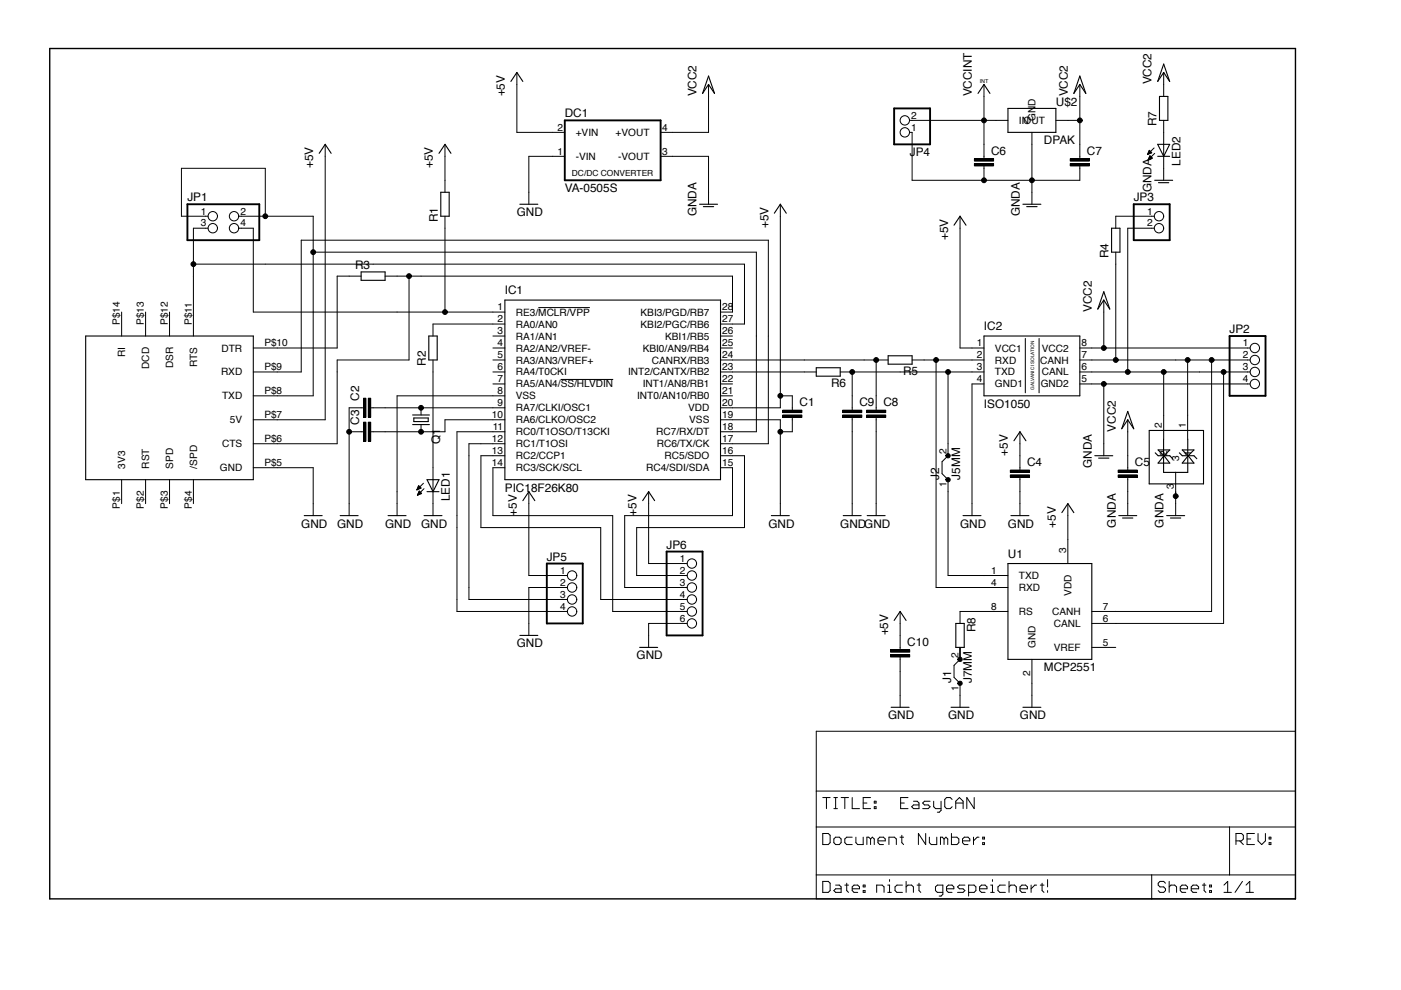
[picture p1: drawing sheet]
<svg xmlns="http://www.w3.org/2000/svg" width="297mm" height="210mm" viewBox="0 0 297 210" stroke-linecap="round" stroke-linejoin="round" font-family="sans-serif">
<g fill="none" stroke="#000" stroke-width=".21">
<path d="M109.6 15.4v12.7h10.1M150.2 17.9v10.2h-10.1M208.6 17.9v15.8M228.9 17.9v15.8M246.7 15.4v5M68.9 30.6v58.4h-15.2M94.3 30.6v10.2M119.7 33.1h-7.6v10.2M140.1 33.1h10.1v10.2M192.8 25.5h20.9M192.8 28.1h.6v10.1h35.5v-3M206.6 34.7h4.1v.5h-4.1z"/>
<path d="M206.6 33.7h4.1v.5h-4.1zM208.6 35.2v3M218.8 28.1v15.2M223.9 25.5h5M226.9 34.7h4.1v.5h-4.1zM226.9 33.7h4.1v.5h-4.1zM243.3 32.7h.2M243.4 32.5h.4M243.4 32.4h.7M243.4 33.9h.1M243.5 32.3h.6M243.5 33.7h.3"/>
<path d="M243.5 32.2h.5M243.5 33.6h.6M243.6 32h.2M243.6 33.5h.7M243.7 31.9h.1M243.7 33.4h.5M243.7 31.9l.5 .5-.9 .4zM243.7 33.3h.3M243.7 33.1h.2M243.8 33l.5 .5-.9 .4zM244.7 31.4l-1.4 1.4M244.8 32.5l-1.4 1.4"/>
<path d="M246.7 25.5v12.7M41 56h116.8v12.7h-5M44.1 45.8h-5.6v-10.1h17.7v10.1M44.1 48.4h-3.1v22.8M50.6 45.8h15.8v38.1h-12.7M50.6 48.4h3.1v17.8h53.3M66.4 53.5h94v38h-7.6M76.6 58.5h-5.1v15.3h-17.8M81.6 58.5h73.7v7.7h-2.5M86.7 58.5v17.8h-15.2v17.8h-17.8M94.3 45.8v20.4M165.4 43.3v43.2h-12.6"/>
<path d="M203.5 45.8v28h5.1M236.6 53.5v22.8M244.7 45.8h-8.1v2.6M244.7 48.4h-5.6v30.5M25.8 66.2v5M30.9 66.2v5M35.9 66.2v5M53.7 78.9h10.2v-28h99v43.2h-10.1M91.8 76.3v33M104.5 76.3h2.5M104.5 78.9h2.5M104.5 73.8h2.5"/>
<path d="M104.5 71.2h2.5M107 68.7h-15.2v2.5M114.1 65.2h11M152.8 76.3h35.5M152.8 78.9h20.3M152.8 73.8h2.5M152.8 71.2h2.5M178.1 78.9h30.5M180.7 78.9v8.1M185.8 76.3v10.7M193.4 76.3h15.2M198.5 76.3v48.3h15.2"/>
<path d="M201 78.9v17.7l-1.3 1.3v2.5l1.3 1.3v20.3h12.7M217.4 71.8v11.5M220.3 71.8v11.5M228.9 76.3h36.2M228.9 78.9h36.2M228.9 73.8h36.2M234 63.6v10.2M246.7 78.9v14.2M251.8 76.3v16.8M256.9 76.3v53.3h-25.4M259.4 78.9v53.3h-27.9M53.7 99.2h12.7v10.1"/>
<path d="M74 91.5h3.1M77.1 84.4h.5v4.1h-.5zM77.1 89.5h.5v4.1h-.5zM77.1 86.5h-3.1v22.8M78.1 84.4h.5v4.1h-.5zM78.1 89.5h.5v4.1h-.5zM78.6 86.5h28.4M89.3 86.5v1.5M89.3 90v1.5M104.5 81.4h2.5M107 83.9h-22.8v25.4M107 89h-12.7v2.5h-15.7"/>
<path d="M107 91.5h-10.1v38.1h23.4M107 94.1h-7.6v33h20.9M107 96.6h-5v15.3h25.4v15.2h18.3M107 99.2h-2.5v10.1h25.4v20.3h15.8M118.9 80.5h11.1M152.8 83.9h2.5M152.8 81.4h2.5M152.8 89h12.6v20.3M152.8 96.6h5v15.3h-22.8v10.1h10.7M152.8 99.2h2.5v10.1h-22.9v15.3h13.3M165.4 83.9h2.6v3.1M166 88h4v.5h-4z"/>
<path d="M166 87h4v.5h-4zM168 88.5v3h-2.6M178.7 88h4v.5h-4zM178.7 87h4v.5h-4zM180.7 88.5v20.8M183.7 88h4.1v.5h-4.1zM183.7 87h4.1v.5h-4.1zM185.8 88.5v20.8M200.8 96.2a.45 .45 0 0 1 .6 .3 .45 .45 0 0 1-.3 .6 .45 .45 0 0 1-.5-.5l.4 .1-.4-.1zM208.6 81.4h-2.5v27.9M214.2 99.7h4.1v.5h-4.1zM216.2 91.5v8.2"/>
<path d="M228.9 81.4h36.2M234 81.4v15.2M237.1 99.7h4v.5h-4zM239.1 89v10.7M25.8 101.7v5.1M30.9 101.7v5.1M35.9 101.7v5.1M41 101.7v5.1M88.4 103.8h.1M88.5 103.7h.3M88.5 103.6h.6M88.5 103.5h.7"/>
<path d="M88.5 104.9h.3M88.6 103.3h.5M88.6 104.8h.4M88.7 103.2h.3M88.7 104.7h.6M88.7 103.1h.2M88.7 104.5h.6M88.8 104.4h.4M88.8 104.3h.3M88.9 104.2h.1M88.9 104.1l.5 .5-.9 .4zM89.3 103.5l-.5-.5-.4 .9"/>
<path d="M89.3 103.5l-.9 .4M89.8 102.5l-1.4 1.4M89.9 103.6l-1.4 1.4M112.1 104.2v17.8h8.2M137.5 104.2v15.3h8.2M200.6 101.5a.47 .47 0 0 1 .7-.2 .47 .47 0 0 1 0 .8 .47 .47 0 0 1-.7-.2v-.2h.5h-.5zM214.2 100.7h4.1v.5h-4.1zM216.2 101.2v8.1M226.4 106.8v12.7M237.1 100.7h4v.5h-4zM239.1 101.2v8.1M249.3 100.1v9.2"/>
<path d="M120.3 124.6h-8.2v10.1M145.7 132.2h-8.2v5.1M188.8 138.8h4.1v.5h-4.1zM188.8 137.8h4.1v.5h-4.1zM190.8 129.6v8.2M190.8 139.3v10.7M203.1 139.6a.46 .46 0 0 1 .8-.2 .46 .46 0 0 1-.2 .8 .46 .46 0 0 1-.6-.4h.5h-.5zM203.5 137.3v2.5l-1.2 1.3v2.5l1.2 1.3v5.1M213.7 129.6h-10.2v2.6M218.8 139.8v10.2M231.5 137.3h5.1M173.1 155h101.6v35.6h-101.6z"/>
<path d="M203.1 144.7a.46 .46 0 0 1 .8-.2 .46 .46 0 0 1-.2 .8 .46 .46 0 0 1-.6-.4h.5h-.5zM173.1 175.3h101.6M173.1 167.7h101.6M174.4 176.7h1.2l.4 .4v1.6l-.4 .4h-1.2zM174.4 169.1h1.6M175.2 169.1v2.3M176.8 169.1h.8M176.8 171.4h.8M177.2 177.5h.8l.3 .4v.8l-.3 .4h-.8l-.4-.4v-.8zM177.2 169.1v2.3M178.3 169.1h1.6M179.1 169.1v2.3"/>
<path d="M180.7 169.1v2.3h1.5M180.7 177.5h-1.2l-.4 .4v.8l.4 .4h1.2M181.5 177.5v1.2l.3 .4h1.2v-1.6M183 170.3h.8M184.6 169.1h-1.6v2.3h1.6M184.6 177.9l-.4-.4h-.4v1.6M184.6 177.9l.4-.4 .4 .4v1.2M184.6 177.9v1.2M185.4 171h.3v.4h-.3zM185.4 169.9h.3v.4h-.3zM186.1 178.3h1.6v-.4l-.4-.4h-.8l-.4 .4v.8l.4 .4h.8M188.5 179.1v-1.6h1.1l.4 .4v1.2"/>
<path d="M190.8 177.5h.8M190.9 170.3h.8M191.2 177.1v1.6l.4 .4M192.5 169.1h-1.6v2.3h1.6M193.7 169.9h.8l.3 .4v1.1h-1.1l-.4-.4 .4-.3h1.1M196.3 176.7v2.4l-1.6-2.4v2.4M197 177.5v1.2l.4 .4h1.2v-1.6M197.2 169.9h-1.2l-.4 .4 .4 .4h.8l.4 .3-.4 .4h-1.2M198 169.9v1.1l.4 .4h1.1M199.5 169.9v1.9l-.4 .4h-.4M200.2 177.9l-.4-.4h-.4v1.6M200.2 177.9v1.2"/>
<path d="M200.2 177.9l.4-.4 .3 .4v1.2M201.7 176.7v2.4h1.2l.4-.4v-.8l-.4-.4h-1.2M201.9 169.5l-.4-.4h-.8l-.4 .4v1.5l.4 .4h.8l.4-.4M202.6 170.3h1.6M202.6 171.4v-1.5l.8-.8 .8 .8v1.5M204.1 178.3h1.5v-.4l-.4-.4h-.7l-.4 .4v.8l.4 .4h.7M206.4 177.5v1.6M206.5 169.1v2.3l-1.5-2.3v2.3M207.6 177.5h-.4l-.8 .8M208.3 178.7h.4v.4h-.4zM208.3 177.5h.4v.4h-.4zM260.7 175.3v10.2"/>
<path d="M262 178.3h1.2l.4-.4v-.8l-.4-.4h-1.2v2.4M262.8 178.3l.8 .8M264.4 177.9h.8M266 176.7h-1.6v2.4h1.6M266.7 176.7v1.6l.8 .8 .8-.8v-1.6M269.1 178.7h.4v.4h-.4zM269.1 177.5h.4v.4h-.4zM173.1 185.5h101.6M174.4 186.9h1.2l.4 .4v1.5l-.4 .4h-1.2zM177.2 187.7h.8l.3 .3v1.2h-1.1l-.4-.4 .4-.4h1.1M179.1 187.7h.8M179.5 187.3v1.5l.4 .4"/>
<path d="M180.7 188.4h1.5v-.4l-.4-.3h-.7l-.4 .3v.8l.4 .4h.7M183 188.8h.4v.4h-.4zM183 187.7h.4v.3h-.4zM185.9 189.2v-1.5h1.1l.4 .3v1.2M188.2 189.2h.8M188.2 187.7h.4v1.5M188.6 186.5v.4M191.3 187.7h-1.1l-.4 .3v.8l.4 .4h1.1M192.1 188l.4-.3h.8l.4 .3v1.2M192.1 186.9v2.3M194.4 187.7h.8M194.8 187.3v1.5l.4 .4"/>
<path d="M199.9 189.2h-1.2l-.4-.4v-.8l.4-.3h1.2v1.9l-.4 .4h-.4M200.7 188.4h1.5v-.4l-.3-.3h-.8l-.4 .3v.8l.4 .4h.8M204.6 187.7h-1.2l-.4 .3 .4 .4h.8l.4 .4-.4 .4h-1.2M205.4 189.2h1.1l.4-.4v-.8l-.4-.3h-1.1v2.3M207.7 188.4h1.6v-.4l-.4-.3h-.8l-.4 .3v.8l.4 .4h.8M210 189.2h.8M210 187.7h.4v1.5M210.4 186.5v.4M213.2 187.7h-1.2l-.4 .3v.8l.4 .4h1.2M213.9 188l.4-.3h.8l.4 .3v1.2M213.9 186.9v2.3M216.3 188.4h1.5v-.4l-.3-.3h-.8l-.4 .3v.8l.4 .4h.8"/>
<path d="M218.6 187.7v1.5M219.8 187.7h-.4l-.8 .7M220.6 187.7h.7M220.9 187.3v1.5l.4 .4M222.1 186.5v1.5M222.1 188.8v.4M244.2 185.5v5.1M247.1 187.3l-.4-.4h-.8l-.3 .4v.4l.3 .3h.8l.4 .4v.4l-.4 .4h-.8l-.3-.4M247.9 188l.4-.3h.8l.4 .3v1.2M247.9 186.9v2.3M250.2 188.4h1.6v-.4l-.4-.3h-.8l-.4 .3v.8l.4 .4h.8M252.6 188.4h1.5v-.4l-.4-.3h-.8l-.3 .3v.8l.3 .4h.8"/>
<path d="M254.9 187.7h.8M255.3 187.3v1.5l.4 .4M256.5 188.8h.4v.4h-.4zM256.5 187.7h.4v.3h-.4zM259.5 189.2h1.6M259.5 187.7l.8-.8v2.3M263.4 186.9l-1.5 2.3M264.2 189.2h1.6M264.2 187.7l.8-.8v2.3"/>
<circle cx="191.8" cy="28.1" r=".99"/>
<circle cx="191.8" cy="25.5" r=".99"/>
<circle cx="208.6" cy="25.5" r=".51"/>
<circle cx="208.6" cy="38.2" r=".51"/>
<circle cx="218.8" cy="38.2" r=".51"/>
<circle cx="228.9" cy="25.5" r=".51"/>
<circle cx="41" cy="56" r=".51"/>
<circle cx="45.1" cy="48.4" r=".99"/>
<circle cx="45.1" cy="45.8" r=".99"/>
<circle cx="49.6" cy="48.4" r=".99"/>
<circle cx="49.6" cy="45.8" r=".99"/>
<circle cx="56.2" cy="45.8" r=".51"/>
<circle cx="66.4" cy="53.5" r=".51"/>
<circle cx="86.7" cy="58.5" r=".51"/>
<circle cx="245.7" cy="48.4" r=".99"/>
<circle cx="245.7" cy="45.8" r=".99"/>
<circle cx="94.3" cy="66.2" r=".51"/>
<circle cx="180.7" cy="78.9" r=".51"/>
<circle cx="185.8" cy="76.3" r=".51"/>
<circle cx="198.5" cy="76.3" r=".51"/>
<circle cx="201" cy="78.9" r=".51"/>
<circle cx="234" cy="73.8" r=".51"/>
<circle cx="236.6" cy="76.3" r=".51"/>
<circle cx="239.1" cy="78.9" r=".51"/>
<circle cx="246.7" cy="78.9" r=".51"/>
<circle cx="251.8" cy="76.3" r=".51"/>
<circle cx="256.9" cy="76.3" r=".51"/>
<circle cx="259.4" cy="78.9" r=".51"/>
<circle cx="266" cy="78.9" r=".99"/>
<circle cx="266" cy="76.3" r=".99"/>
<circle cx="266" cy="73.8" r=".99"/>
<circle cx="74" cy="91.5" r=".51"/>
<circle cx="89.3" cy="86.5" r=".51"/>
<circle cx="89.3" cy="91.5" r=".51"/>
<circle cx="165.4" cy="83.9" r=".51"/>
<circle cx="165.4" cy="91.5" r=".51"/>
<circle cx="234" cy="81.4" r=".51"/>
<circle cx="266" cy="81.4" r=".99"/>
<circle cx="146.7" cy="119.5" r=".99"/>
<circle cx="249.3" cy="105.2" r=".51"/>
<circle cx="121.3" cy="122" r=".99"/>
<circle cx="121.3" cy="127.1" r=".99"/>
<circle cx="121.3" cy="124.6" r=".99"/>
<circle cx="121.3" cy="129.6" r=".99"/>
<circle cx="146.7" cy="132.2" r=".99"/>
<circle cx="146.7" cy="122" r=".99"/>
<circle cx="146.7" cy="129.6" r=".99"/>
<circle cx="146.7" cy="127.1" r=".99"/>
<circle cx="146.7" cy="124.6" r=".99"/>
</g>
<g fill="none" stroke="#000" stroke-width=".23">
<path d="M108.3 17.3l1.3-1.9 1.3 1.9M150.2 16.1l1.3 3.7-1.3-1.9-1.2 1.9zM207.4 19.8l1.2-1.9 1.3 1.9M228.9 16.1l1.3 3.7-1.3-1.9-1.2 1.9zM246.7 13.6l1.3 3.7-1.3-1.9-1.2 1.9zM67.7 32.5l1.2-1.9 1.3 1.9M93.1 32.5l1.2-1.9 1.3 1.9M213.7 23h10.2v5.1h-10.2zM244.8 38.2h3.8M245.5 30.6h2.5l-1.3 2.5zM245.5 33.1h2.5M245.6 38.7h2.2"/>
<path d="M245.8 20.4h1.8v5.1h-1.8zM76.6 57.7h5v1.7h-5zM93.5 40.8h1.7v5h-1.7zM110.2 43.3h3.8M148.3 43.3h3.8M149.1 43.8h2.2M164.2 45.2l1.2-1.9 1.3 1.9M202.3 47.8l1.2-2 1.3 2M216.9 43.3h3.8M217.7 43.8h2.2M235.7 48.4h1.8v5.1h-1.8zM18.2 71.2h35.5v30.5h-35.5z"/>
<path d="M90.9 71.2h1.8v5.1h-1.8zM107 63.6h45.8v38.1h-45.8zM173.1 78h5v1.8h-5zM188.3 75.4h5.1v1.8h-5.1zM208.6 71.2h20.3v12.7h-20.3zM234 61.8l1.3 3.7-1.3-1.9-1.2 1.9zM87.5 88h3.5M87.5 90h3.5M87.7 88.6h3.1v.8h-3.1zM215 93.4l1.2-1.9 1.3 1.9M232.1 96.6h3.8M232.9 97.1h2.2"/>
<path d="M239.1 87.2l1.3 3.7-1.3-1.9-1.3 1.9zM243.7 91.3h11.5v11.3h-11.5zM244.9 96l.6 .6h2.5l.6 .7M245.5 95.4h2.5l-1.2 1.2zM246.7 93.1v7.1h5.1v-7.1M246.8 96.6l1.2 1.6h-2.5zM250 96l.7 .6h2.4l.7 .7M250.7 95.4h2.4l-1.2 1.2zM251.9 96.6l1.2 1.6h-2.4zM64.5 109.3h3.8M72.1 109.3h3.8M82.3 109.3h3.8"/>
<path d="M89.9 109.3h3.8M90.5 101.7h2.6l-1.3 2.5zM90.5 104.2h2.6M110.9 106.1l1.2-1.9 1.3 1.9M136.3 106.1l1.2-1.9 1.3 1.9M163.5 109.3h3.8M178.8 109.3h3.8M183.9 109.3h3.8M204.2 109.3h3.8M213.7 119.5h17.8v20.3h-17.8zM214.3 109.3h3.8M225.1 108.7l1.3-1.9 1.3 1.9"/>
<path d="M237.2 109.3h3.8M238 109.8h2.2M247.4 109.3h3.8M248.2 109.8h2.1M110.2 134.7h3.8M135.6 137.3h3.8M189.6 131.5l1.2-1.9 1.3 1.9M202.7 132.2h1.7v5.1h-1.7zM188.9 150h3.8M201.6 150h3.8M216.9 150h3.8"/>
</g>
<g fill="#000">
<path d="M206.6 34.7h4.1v.5h-4.1zM206.6 33.6h4.1v.6h-4.1zM226.9 34.7h4.1v.5h-4.1zM226.9 33.6h4.1v.6h-4.1zM77.1 84.4h.5v4.1h-.5zM77.1 89.5h.5v4.1h-.5zM78.1 84.4h.5v4.1h-.5zM78.1 89.5h.5v4.1h-.5zM165.9 88h4.1v.5h-4.1zM165.9 87h4.1v.5h-4.1zM178.6 88h4.1v.5h-4.1zM178.6 87h4.1v.5h-4.1z"/>
<path d="M183.7 88h4.1v.5h-4.1zM183.7 87h4.1v.5h-4.1zM214.2 99.7h4.1v.5h-4.1zM237.1 99.7h4v.5h-4zM214.2 100.7h4.1v.5h-4.1zM237.1 100.7h4v.5h-4zM188.8 138.8h4.1v.5h-4.1zM188.8 137.8h4.1v.5h-4.1z"/>
<circle cx="208.6" cy="25.5" r=".51"/>
<circle cx="208.6" cy="38.2" r=".51"/>
<circle cx="218.8" cy="38.2" r=".51"/>
<circle cx="228.9" cy="25.5" r=".51"/>
<circle cx="41" cy="56" r=".51"/>
<circle cx="56.2" cy="45.8" r=".51"/>
<circle cx="66.4" cy="53.5" r=".51"/>
<circle cx="86.7" cy="58.5" r=".51"/>
<circle cx="94.3" cy="66.2" r=".51"/>
<circle cx="180.7" cy="78.9" r=".51"/>
<circle cx="185.8" cy="76.3" r=".51"/>
<circle cx="198.5" cy="76.3" r=".51"/>
<circle cx="201" cy="78.9" r=".51"/>
<circle cx="234" cy="73.8" r=".51"/>
<circle cx="236.6" cy="76.3" r=".51"/>
<circle cx="239.1" cy="78.9" r=".51"/>
<circle cx="246.7" cy="78.9" r=".51"/>
<circle cx="251.8" cy="76.3" r=".51"/>
<circle cx="256.9" cy="76.3" r=".51"/>
<circle cx="259.4" cy="78.9" r=".51"/>
<circle cx="74" cy="91.5" r=".51"/>
<circle cx="89.3" cy="86.5" r=".51"/>
<circle cx="89.3" cy="91.5" r=".51"/>
<circle cx="165.4" cy="83.9" r=".51"/>
<circle cx="165.4" cy="91.5" r=".51"/>
<circle cx="234" cy="81.4" r=".51"/>
<circle cx="249.3" cy="105.2" r=".51"/>
</g>
<path d="M119.7 25.5h20.4v12.7h-20.4zM189.6 23h7.6v7.6h-7.6zM39.7 43.3h15.3v7.6h-15.3zM240.4 43.3h7.6v7.6h-7.6zM260.7 71.2h7.6v12.7h-7.6zM115.9 119.5h7.7v12.7h-7.7zM141.3 116.9h7.7v17.8h-7.7z" fill="none" stroke="#000" stroke-width=".4"/>
<g fill="#000">
<path d="M200.8 96.2a.45 .45 0 0 1 .6 .3 .45 .45 0 0 1-.3 .6 .45 .45 0 0 1-.5-.5l.4 .1-.4-.1z" fill-rule="evenodd"/>
<path d="M200.6 101.5a.47 .47 0 0 1 .7-.2 .47 .47 0 0 1 0 .8 .47 .47 0 0 1-.7-.2v-.2h.5h-.5z" fill-rule="evenodd"/>
<path d="M203.3 139.4a.46 .46 0 0 1 .7 .2 .46 .46 0 0 1-.3 .6 .46 .46 0 0 1-.6-.4h.5h-.5z" fill-rule="evenodd"/>
<path d="M203.3 144.5a.46 .46 0 0 1 .7 .2 .46 .46 0 0 1-.3 .6 .46 .46 0 0 1-.6-.4h.5h-.5z" fill-rule="evenodd"/>
</g>
<path d="M10.5 10.3h264.2v180.3h-264.2z" fill="none" stroke="#000" stroke-width=".3"/>
<g font-size="2.5">
<text x="244.2" y="17.9" transform="rotate(-90 244.2 17.9)">VCC2</text>
<text x="107" y="20.4" transform="rotate(-90 107 20.4)">+5V</text>
<text x="147.7" y="20.4" transform="rotate(-90 147.7 20.4)">VCC2</text>
<text x="206.1" y="20.4" transform="rotate(-90 206.1 20.4)">VCCINT</text>
<text x="223.9" y="22.5">U$2</text>
<text x="226.4" y="20.4" transform="rotate(-90 226.4 20.4)">VCC2</text>
<text x="119.7" y="24.9">DC1</text>
<text x="245.2" y="26.8" transform="rotate(-90 245.2 26.8)">R7</text>
<text x="66.4" y="35.7" transform="rotate(-90 66.4 35.7)">+5V</text>
<text x="91.8" y="35.7" transform="rotate(-90 91.8 35.7)">+5V</text>
<text x="192.9" y="33">JP4</text>
<text x="210.1" y="32.8">C6</text>
<text x="221.3" y="30.6">DPAK</text>
<text x="230.5" y="32.8">C7</text>
<text x="250.3" y="35.2" transform="rotate(-90 250.3 35.2)">LED2</text>
<text x="119.7" y="40.8">VA-0505S</text>
<text x="244.2" y="40.8" transform="rotate(-90 244.2 40.8)">GNDA</text>
<text x="39.7" y="42.7">JP1</text>
<text x="92.8" y="47.1" transform="rotate(-90 92.8 47.1)">R1</text>
<text x="109.6" y="45.8">GND</text>
<text x="147.7" y="45.8" transform="rotate(-90 147.7 45.8)">GNDA</text>
<text x="216.2" y="45.8" transform="rotate(-90 216.2 45.8)">GNDA</text>
<text x="240.4" y="42.7">JP3</text>
<text x="162.9" y="48.4" transform="rotate(-90 162.9 48.4)">+5V</text>
<text x="201" y="50.9" transform="rotate(-90 201 50.9)">+5V</text>
<text x="75.3" y="57">R3</text>
<text x="235.1" y="54.7" transform="rotate(-90 235.1 54.7)">R4</text>
<text x="107" y="62.3">IC1</text>
<text x="208.6" y="70">IC2</text>
<text x="231.5" y="66.2" transform="rotate(-90 231.5 66.2)">VCC2</text>
<text x="260.7" y="70.6">JP2</text>
<text x="90.3" y="77.6" transform="rotate(-90 90.3 77.6)">R2</text>
<text x="176.2" y="82.1">R6</text>
<text x="191.5" y="79.6">R5</text>
<text x="76.2" y="84.9" transform="rotate(-90 76.2 84.9)">C2</text>
<text x="169.5" y="86.1">C1</text>
<text x="182.2" y="86.1">C9</text>
<text x="187.3" y="86.1">C8</text>
<text x="208.6" y="86.5">ISO1050</text>
<text x="76.2" y="90" transform="rotate(-90 76.2 90)">C3</text>
<text x="93.3" y="94.1" transform="rotate(-90 93.3 94.1)">Q1</text>
<text x="236.6" y="91.5" transform="rotate(-90 236.6 91.5)">VCC2</text>
<text x="199.1" y="101.7" transform="rotate(-90 199.1 101.7)">J2</text>
<text x="203.5" y="101.7" transform="rotate(-90 203.5 101.7)">J5MM</text>
<text x="213.7" y="96.6" transform="rotate(-90 213.7 96.6)">+5V</text>
<text x="217.8" y="98.8">C4</text>
<text x="231.5" y="99.2" transform="rotate(-90 231.5 99.2)">GNDA</text>
<text x="240.6" y="98.8">C5</text>
<text x="95.4" y="106.3" transform="rotate(-90 95.4 106.3)">LED1</text>
<text x="107" y="104.2">PIC18F26K80</text>
<text x="63.9" y="111.9">GND</text>
<text x="71.5" y="111.9">GND</text>
<text x="81.6" y="111.9">GND</text>
<text x="89.3" y="111.9">GND</text>
<text x="109.6" y="109.3" transform="rotate(-90 109.6 109.3)">+5V</text>
<text x="135" y="109.3" transform="rotate(-90 135 109.3)">+5V</text>
<text x="162.9" y="111.9">GND</text>
<text x="178.1" y="111.9">GNDGND</text>
<text x="203.5" y="111.9">GND</text>
<text x="213.7" y="111.9">GND</text>
<text x="223.9" y="111.9" transform="rotate(-90 223.9 111.9)">+5V</text>
<text x="236.6" y="111.9" transform="rotate(-90 236.6 111.9)">GNDA</text>
<text x="246.7" y="111.9" transform="rotate(-90 246.7 111.9)">GNDA</text>
<text x="115.9" y="118.8">JP5</text>
<text x="141.3" y="116.3">JP6</text>
<text x="213.7" y="118.2">U1</text>
<text x="109.6" y="137.3">GND</text>
<text x="188.3" y="134.7" transform="rotate(-90 188.3 134.7)">+5V</text>
<text x="192.4" y="136.9">C10</text>
<text x="206.8" y="134.1" transform="rotate(-90 206.8 134.1)">R8</text>
<text x="135" y="139.8">GND</text>
<text x="221.3" y="142.3">MCP2551</text>
<text x="201.6" y="144.9" transform="rotate(-90 201.6 144.9)">J1</text>
<text x="206.1" y="144.9" transform="rotate(-90 206.1 144.9)">J7MM</text>
<text x="188.3" y="152.5">GND</text>
<text x="201" y="152.5">GND</text>
<text x="216.2" y="152.5">GND</text>
</g>
<g font-size="2.1">
<text x="118.2" y="27.7">2</text>
<text x="122.1" y="28.8">+VIN</text>
<text x="130.5" y="28.8">+VOUT</text>
<text x="140.4" y="27.7">4</text>
<text x="193.2" y="27.7">1</text>
<text x="193.2" y="25.2">2</text>
<text x="216" y="26.3">IN</text>
<text x="217" y="26.3">OUT</text>
<text x="219.5" y="25.7" transform="rotate(-90 219.5 25.7)">GND</text>
<text x="118.2" y="32.8">1</text>
<text x="122.1" y="33.9">-VIN</text>
<text x="131.1" y="33.9">-VOUT</text>
<text x="140.4" y="32.8">3</text>
<text x="42.6" y="45.5">1</text>
<text x="51" y="45.5">2</text>
<text x="243.2" y="45.5">1</text>
<text x="42.6" y="48">3</text>
<text x="51" y="48">4</text>
<text x="243.2" y="48">2</text>
<text x="105.5" y="65.8">1</text>
<text x="153.1" y="65.8">28</text>
<text x="25.4" y="68.9" transform="rotate(-90 25.4 68.9)">P$14</text>
<text x="30.5" y="68.9" transform="rotate(-90 30.5 68.9)">P$13</text>
<text x="35.6" y="68.9" transform="rotate(-90 35.6 68.9)">P$12</text>
<text x="40.7" y="68.9" transform="rotate(-90 40.7 68.9)">P$11</text>
<text x="105.5" y="68.3">2</text>
<text x="105.5" y="70.9">3</text>
<text x="109.4" y="69.5">RA0/AN0</text>
<text x="109.4" y="72">RA1/AN1</text>
<text x="109.4" y="66.9">RE3/MCLR/VPP</text>
<text x="135.8" y="69.5">KBI2/PGC/RB6</text>
<text x="135.8" y="66.9">KBI3/PGD/RB7</text>
<text x="141" y="72">KBI1/RB5</text>
<text x="153.1" y="70.9">26</text>
<text x="153.1" y="68.3">27</text>
<text x="26.5" y="75.7" transform="rotate(-90 26.5 75.7)">RI</text>
<text x="41.8" y="77.8" transform="rotate(-90 41.8 77.8)">RTS</text>
<text x="47" y="74.5">DTR</text>
<text x="56" y="73.4">P$10</text>
<text x="105.5" y="73.4">4</text>
<text x="105.5" y="76">5</text>
<text x="109.4" y="74.5">RA2/AN2/VREF-</text>
<text x="109.4" y="77.1">RA3/AN3/VREF+</text>
<text x="136.3" y="74.5">KBI0/AN9/RB4</text>
<text x="138.2" y="77.1">CANRX/RB3</text>
<text x="153.1" y="76">24</text>
<text x="153.1" y="73.4">25</text>
<text x="207.1" y="76">2</text>
<text x="207.1" y="73.4">1</text>
<text x="211" y="77.1">RXD</text>
<text x="211" y="74.5">VCC1</text>
<text x="220.5" y="77.1">CANH</text>
<text x="220.9" y="74.5">VCC2</text>
<text x="229.3" y="76">7</text>
<text x="229.3" y="73.4">8</text>
<text x="263.5" y="73.4">1</text>
<text x="263.5" y="76">2</text>
<text x="31.6" y="78.2" transform="rotate(-90 31.6 78.2)">DCD</text>
<text x="36.7" y="78.1" transform="rotate(-90 36.7 78.1)">DSR</text>
<text x="46.9" y="79.6">RXD</text>
<text x="56" y="83.6">P$8</text>
<text x="56" y="78.5">P$9</text>
<text x="105.5" y="78.5">6</text>
<text x="105.5" y="81">7</text>
<text x="105.5" y="83.6">8</text>
<text x="109.4" y="79.6">RA4/T0CKI</text>
<text x="109.4" y="82.2">RA5/AN4/SS/HLVDIN</text>
<text x="133.2" y="79.6">INT2/CANTX/RB2</text>
<text x="136.3" y="82.2">INT1/AN8/RB1</text>
<text x="153.1" y="83.6">21</text>
<text x="153.1" y="81">22</text>
<text x="153.1" y="78.5">23</text>
<text x="207.1" y="78.5">3</text>
<text x="207.1" y="81">4</text>
<text x="211" y="79.6">TXD</text>
<text x="211" y="82.2">GND1</text>
<text x="220.7" y="82.2">GND2</text>
<text x="220.9" y="79.6">CANL</text>
<text x="229.3" y="78.5">6</text>
<text x="229.3" y="81">5</text>
<text x="263.5" y="78.5">3</text>
<text x="263.5" y="81">4</text>
<text x="47.1" y="84.7">TXD</text>
<text x="48.7" y="89.8">5V</text>
<text x="56" y="88.7">P$7</text>
<text x="104.3" y="88.7">10</text>
<text x="105.5" y="86.1">9</text>
<text x="109.4" y="89.8">RA6/CLKO/OSC2</text>
<text x="109.4" y="87.2">RA7/CLKI/OSC1</text>
<text x="109.4" y="84.7">VSS</text>
<text x="135.1" y="84.7">INT0/AN10/RB0</text>
<text x="145.9" y="87.2">VDD</text>
<text x="146.1" y="89.8">VSS</text>
<text x="153.1" y="86.1">20</text>
<text x="153.1" y="88.7">19</text>
<text x="47.1" y="94.8">CTS</text>
<text x="56" y="93.7">P$6</text>
<text x="104.3" y="93.7">12</text>
<text x="104.5" y="91.2">11</text>
<text x="109.4" y="92.3">RC0/T1OSO/T13CKI</text>
<text x="109.4" y="94.8">RC1/T1OSI</text>
<text x="139.1" y="92.3">RC7/RX/DT</text>
<text x="139.3" y="94.8">RC6/TX/CK</text>
<text x="153.1" y="93.7">17</text>
<text x="153.1" y="91.2">18</text>
<text x="246.4" y="90.8" transform="rotate(-90 246.4 90.8)">2</text>
<text x="251.4" y="90.8" transform="rotate(-90 251.4 90.8)">1</text>
<text x="26.5" y="99.4" transform="rotate(-90 26.5 99.4)">3V3</text>
<text x="31.6" y="99.4" transform="rotate(-90 31.6 99.4)">RST</text>
<text x="36.7" y="99.4" transform="rotate(-90 36.7 99.4)">SPD</text>
<text x="41.8" y="99.4" transform="rotate(-90 41.8 99.4)">/SPD</text>
<text x="46.6" y="99.9">GND</text>
<text x="56" y="98.8">P$5</text>
<text x="104.3" y="96.3">13</text>
<text x="104.3" y="98.8">14</text>
<text x="109.4" y="97.4">RC2/CCP1</text>
<text x="109.4" y="99.9">RC3/SCK/SCL</text>
<text x="137" y="99.9">RC4/SDI/SDA</text>
<text x="140.9" y="97.4">RC5/SDO</text>
<text x="153.1" y="98.8">15</text>
<text x="153.1" y="96.3">16</text>
<text x="200.6" y="96.3" transform="rotate(-90 200.6 96.3)">2</text>
<text x="247.5" y="96.7" transform="rotate(-90 247.5 96.7)">2</text>
<text x="250" y="97.8" transform="rotate(-90 250 97.8)">3</text>
<text x="252.6" y="96.7" transform="rotate(-90 252.6 96.7)">1</text>
<text x="25.4" y="107.9" transform="rotate(-90 25.4 107.9)">P$1</text>
<text x="30.5" y="107.9" transform="rotate(-90 30.5 107.9)">P$2</text>
<text x="35.6" y="107.9" transform="rotate(-90 35.6 107.9)">P$3</text>
<text x="40.7" y="107.9" transform="rotate(-90 40.7 107.9)">P$4</text>
<text x="200.6" y="103.2" transform="rotate(-90 200.6 103.2)">1</text>
<text x="248.9" y="103.6" transform="rotate(-90 248.9 103.6)">3</text>
<text x="144.1" y="119.1">1</text>
<text x="226" y="117.1" transform="rotate(-90 226 117.1)">3</text>
<text x="118.8" y="121.7">1</text>
<text x="118.8" y="124.2">2</text>
<text x="144.1" y="121.7">2</text>
<text x="144.1" y="124.2">3</text>
<text x="210.2" y="124.2">4</text>
<text x="210.2" y="121.7">1</text>
<text x="216" y="125.3">RXD</text>
<text x="216" y="122.8">TXD</text>
<text x="118.8" y="126.7">3</text>
<text x="118.8" y="129.3">4</text>
<text x="144.1" y="126.7">4</text>
<text x="144.1" y="129.3">5</text>
<text x="144.1" y="131.8">6</text>
<text x="210.2" y="129.3">8</text>
<text x="216" y="130.4">RS</text>
<text x="223.1" y="130.4">CANH</text>
<text x="227.2" y="126.3" transform="rotate(-90 227.2 126.3)">VDD</text>
<text x="233.8" y="129.3">7</text>
<text x="233.8" y="131.8">6</text>
<text x="219.5" y="137.5" transform="rotate(-90 219.5 137.5)">GND</text>
<text x="223.4" y="132.9">CANL</text>
<text x="233.8" y="136.9">5</text>
<text x="203.2" y="139.4" transform="rotate(-90 203.2 139.4)">2</text>
<text x="218.4" y="143.3" transform="rotate(-90 218.4 143.3)">2</text>
<text x="223.4" y="138">VREF</text>
<text x="203.2" y="146.4" transform="rotate(-90 203.2 146.4)">1</text>
</g>
<text font-size="1.8" x="121.3" y="37.3">DC/DC CONVERTER</text>
<text font-size="1.1" x="207.7" y="17.7">INT</text>
<text font-size="1" x="219.3" y="82.7" transform="rotate(-90 219.3 82.7)">GALVANIC ISOLATION</text>
</svg>
